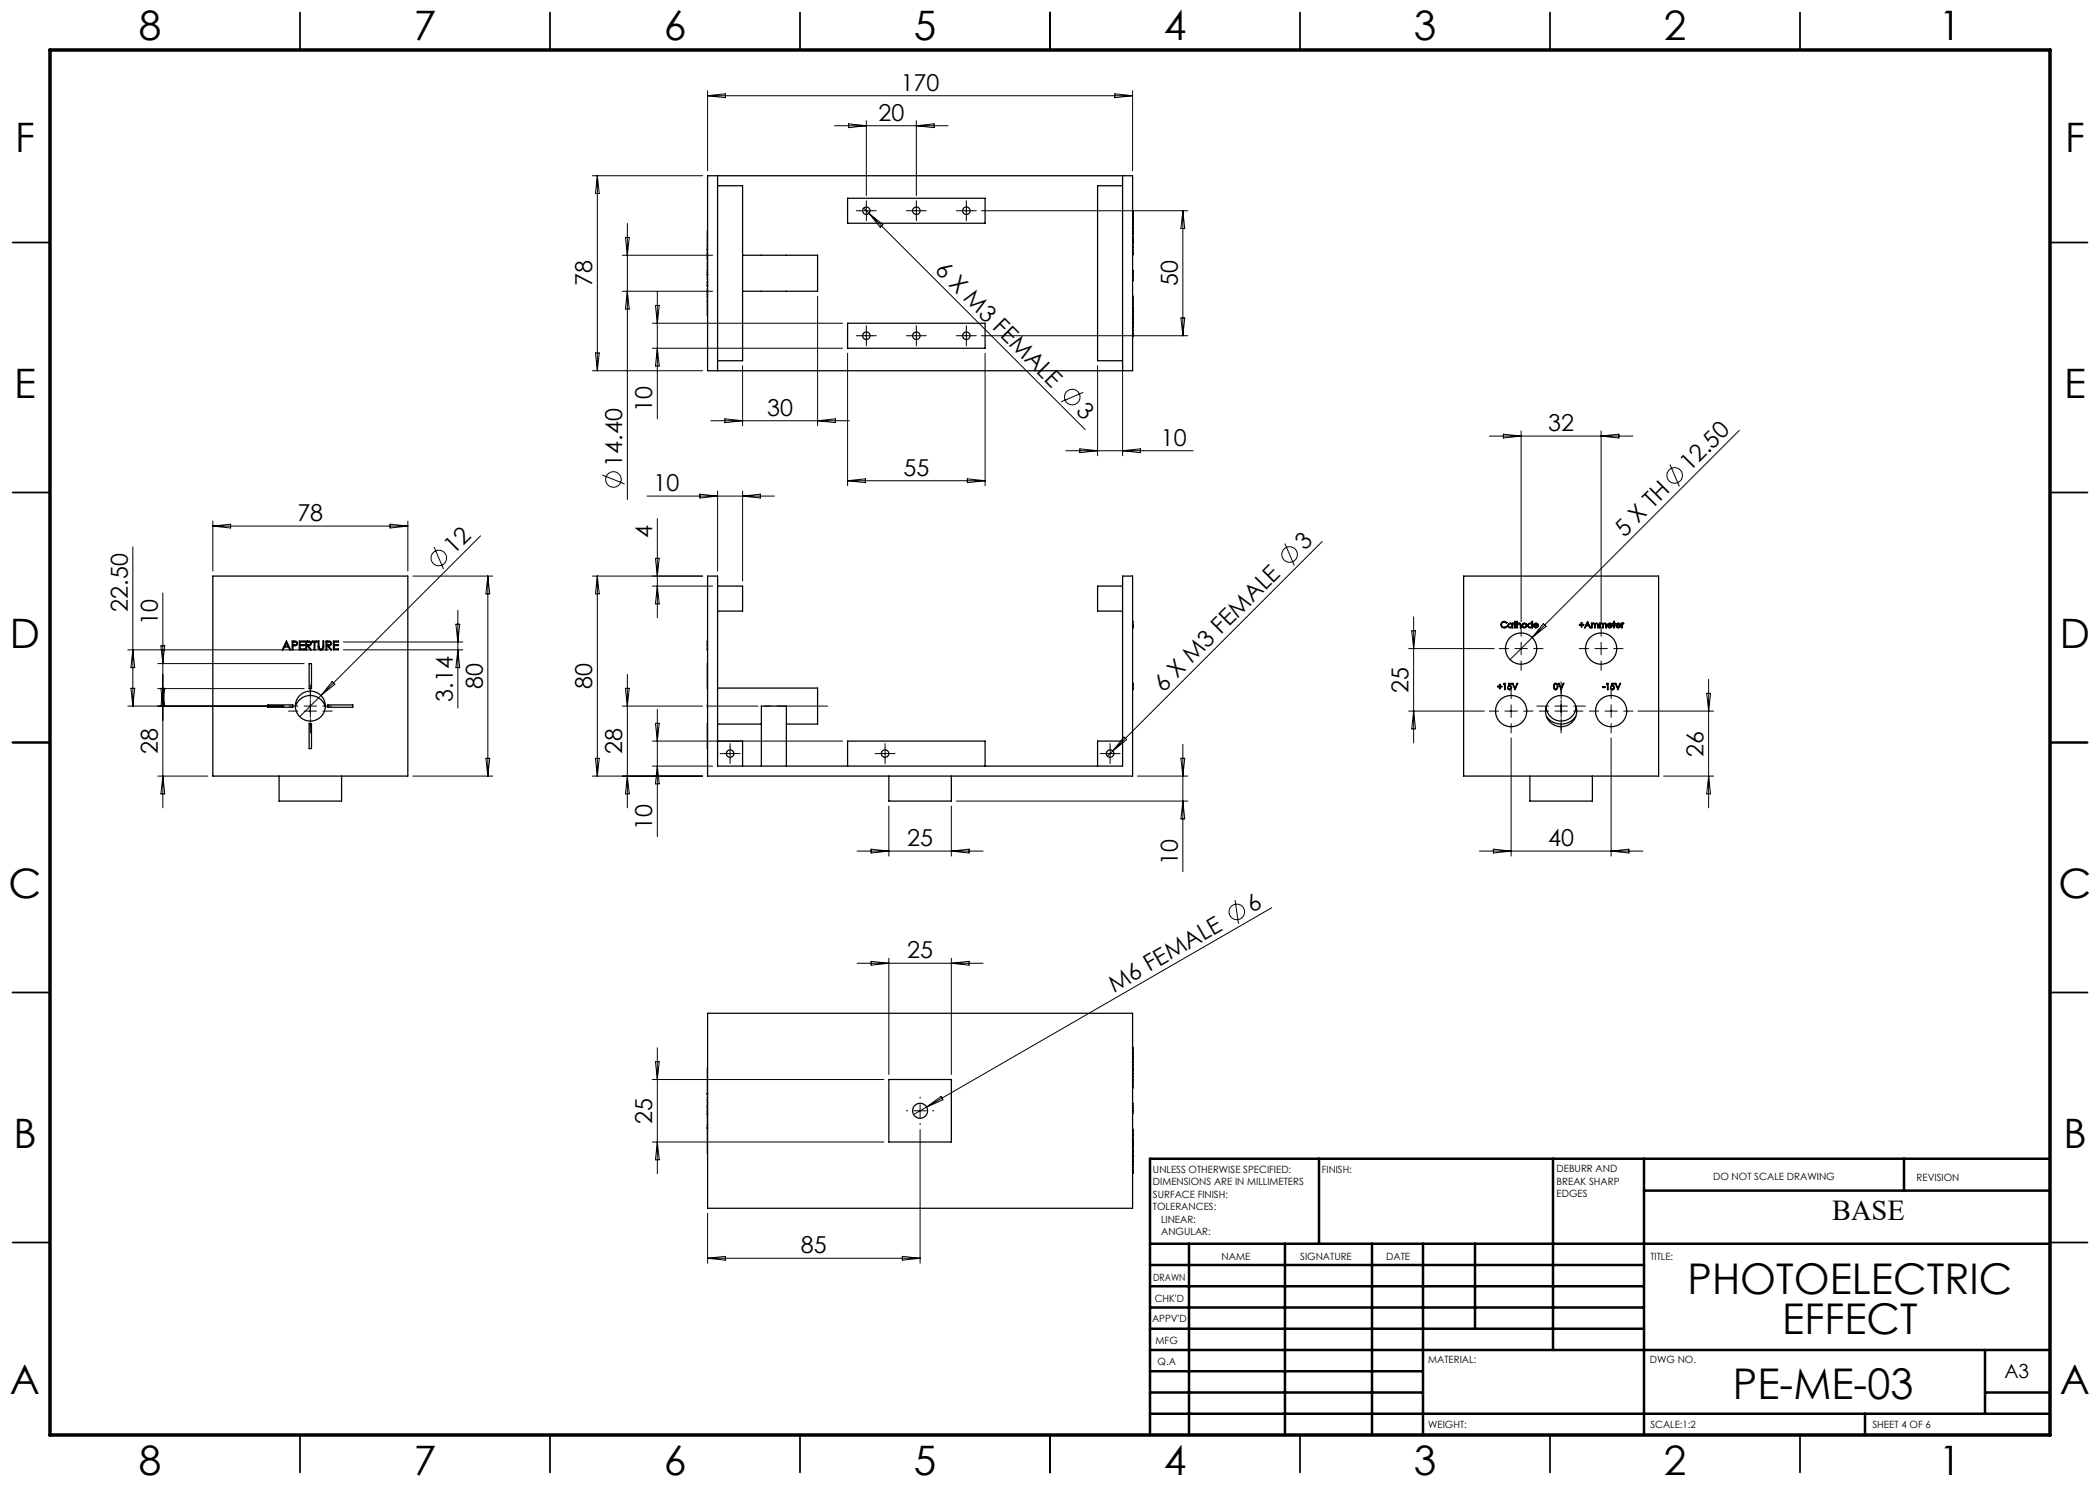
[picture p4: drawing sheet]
<svg xmlns="http://www.w3.org/2000/svg" width="420mm" height="297mm" viewBox="0 0 420 297" stroke-linecap="round" stroke-linejoin="round" font-family="sans-serif">
<g fill="none" stroke="#000" stroke-width=".2">
<path d="M141.5 18.1v16M141.5 19.1l3.6-.3v.7zM141.5 19.1h85M223 18.8l3.5 .3-3.5 .4zM226.5 18.1v16M118.5 35.1h22M119.5 35.1v39M119.5 35.1l.3 3.6h-.7zM166.9 25.1h22.7M169.7 24.8l3.6 .3-3.6 .4zM173.3 24.1v15M183.3 24.1v15"/>
<path d="M183.3 25.1l3.5-.3v.7zM124.5 51h18M124.5 58.2h18M125.1 47.5h.7l-.3 3.5zM125.5 58.2l.3 3.6h-.7zM125.5 44.7v55.2M131.5 58.3v25.5M163.5 59.2v25.9M172 42.1h2.5M172.7 41.6l1.1 1.1M173.3 40.9v2.5M173.8 42.7l43.3 43.2"/>
<path d="M173.8 42.7l2.8 2.2-.6 .6zM182 42.1h2.5M183.3 40.9v2.5M192 42.1h2.5M193.3 40.9v2.5M196.3 42.1h41.3M236.6 42.1v25M236.6 42.1l.3 3.6h-.7zM118.5 74.1h22M119.1 70.6h.7l-.3 3.5zM130.5 64.6h38M130.5 69.6h38"/>
<path d="M131.1 61.1h.7l-.3 3.5zM131.5 69.6l.3 3.6h-.7zM148.5 73.1v12M169.5 70.6v26.5M172 67.1h2.5M173.3 65.9v2.5M182 67.1h2.5M183.3 65.9v2.5M192 67.1h2.5M193.3 65.9v2.5M196.3 67.1h41.3M197 70.6v26.5"/>
<path d="M216.7 78.5l-4.4 1.9M219.5 73.1v18M224.5 73.1v18M236.2 63.6h.7l-.3 3.5zM120.5 95l4.4 1.8M129.4 99.2h25.5M140 98.8l3.5 .4-3.5 .4zM142.2 84.1h27.7M143.5 98.2v16M145 83.8l3.5 .3-3.5 .4zM148.5 98.2v18M148.5 99.2l3.6-.4v.8z"/>
<path d="M163.5 84.1l3.6-.3v.7zM169.5 96.1h27.5M169.5 96.1l3.6-.3v.7zM193.5 95.8l3.5 .3-3.5 .4zM213.2 90.1h25.4M216 89.8l3.5 .3-3.5 .4zM224.5 90.1l3.6-.3v.7zM297.9 87.2h28.7M300.7 86.8l3.5 .4-3.5 .4zM304.2 86.2v38.1M320.2 86.2v38.1M320.2 87.2l3.6-.4v.8z"/>
<path d="M334 92.9l1.9 4.4M347.9 86.1l-41.5 41.4M26.6 109.4v31.8M32.6 118.6v43M42.6 104.2v10M42.6 105.2h39M42.6 105.2l3.5-.4v.8zM78 104.8l3.6 .4-3.6 .4zM81.6 104.2v10M82.6 115.2h16M86.8 109.4l1.9 4.4M96.1 107.2l-36.2 36.1"/>
<path d="M97.6 115.2l.3 3.6h-.7zM97.6 115.2v40M118.5 115.2h22M119.5 115.2v40M119.5 115.2l.3 3.6h-.7zM130.5 117.2h12M131.1 111.7h.7l-.3 3.5zM131.5 103.7v19.9M131.5 117.2l.3 3.6h-.7zM257 108.7l1.9 4.4M264.4 108.3l-42.9 42.9M25.6 130h40.1"/>
<path d="M26.2 137.7h.7l-.3 3.5zM26.6 130l.3 3.5h-.7zM31.6 132.7h29.2M31.6 137.7h29.2M32.2 137.7h.7l-.3 3.5zM32.2 129.2h.7l-.3 3.5zM32.6 137.7l.3 3.6h-.7zM62.1 140v3.5M66.4 136.3l.6 .6-2.8 2.2zM68.7 128.4h23.9M68.7 130h23.9M91.2 124.8h.7l-.3 3.6z"/>
<path d="M91.6 122v19.6M91.6 130l.3 3.5h-.7zM125.1 137.7h.7l-.3 3.5zM125.5 134.9v26.7M281.7 129.7h17.2M282.3 126.2h.8l-.4 3.5zM282.7 123.4v25.2M303 129.7h2.5M304.2 128.5v2.5M306.4 127.5l-4.4 4.4M308.7 124.7l.5 .6-2.8 2.2zM312.2 140v3.5"/>
<path d="M319 129.7h2.5M320.2 128.5v2.5M341.3 138.7h.8l-.4 3.5zM341.7 135.9v25.7M25.6 141.2h31.2M31.6 155.2h10M32.6 155.2l.3 3.6h-.7zM60.8 141.2h2.5M60.8 142.2h2.5M82.6 155.2h16M97.2 151.7h.7l-.3 3.5zM118.5 155.2h22"/>
<path d="M119.1 151.7h.7l-.3 3.5zM124.5 141.2h16M125.5 155.2l.3 3.6h-.7zM130.5 148.2h38M130.5 153.2h12M131.1 144.7h.7l-.3 3.5zM131.5 141.9v25.4M131.5 153.2l.3 3.6h-.7zM144.8 150.7h2.5M146 149.5v2.5M175.8 150.7h2.5M177 149.5v2.5"/>
<path d="M220.8 150.7h2.5M222 149.5v2.5M224.8 147.4l.5 .5-2.8 2.3zM227.5 155.2h10.1M236.2 151.7h.7l-.3 3.5zM236.6 148.9v25.4M281.7 142.2h15.1M282.7 142.2l.4 3.6h-.8zM301 142.2h2.5M302.2 141v2.5M302.2 147.6v23.6M311 141.2h2.5"/>
<path d="M311 142.2h2.5M321 142.2h2.5M322.2 141v2.5M322.2 147.6v23.6M327.6 142.2h15.1M332.7 155.2h10M341.7 155.2l.4 3.6h-.8zM171.4 170.2h25.2M174.2 169.8l3.6 .4-3.6 .4zM177.8 161.2v10M190.3 161.2v10M190.3 170.2l3.5-.4v.8z"/>
<path d="M191.3 160.2h46.3M236.6 160.2l.3 3.6h-.7zM295.9 170.2h32.7M298.7 169.8l3.5 .4-3.5 .4zM322.2 170.2l3.6-.4v.8zM171.4 192.7h25.2M174.2 192.3l3.6 .4-3.6 .3zM177.8 191.7v23.2M190.3 191.7v23.2M190.3 192.7l3.5-.4v.7zM247 180l.7 4.7M254.3 181.6l-69 39.8"/>
<path d="M130.5 215.9h46.3M131.1 212.3h.7l-.3 3.6zM131.5 209.6v25.2M130.5 228.4h46.3M131.5 228.4l.3 3.6h-.7zM182.8 222.2h2.5M184 220.9v2.5M184 225.9v26.8M185.3 221.4l-2.6 1.5M185.3 221.4l2.9-2.1 .4 .7zM141.5 242.7v10M141.5 251.7h42.5"/>
<path d="M141.5 251.7l3.6-.4v.7zM180.5 251.3l3.5 .4-3.5 .3z"/>
<circle cx="214.5" cy="79.4" r="1.56"/>
<circle cx="122.7" cy="95.9" r="1.56"/>
<circle cx="334.9" cy="95.1" r="1.56"/>
<circle cx="87.8" cy="111.6" r="1.56"/>
<circle cx="257.9" cy="110.9" r="1.56"/>
<circle cx="247.4" cy="182.4" r="1.56"/>
</g>
<g fill="none" stroke="#000" stroke-width=".2" stroke-dasharray="15.2 1.3 1.3 1.3">
<path d="M172 42.1h-.7M173.3 40.9v-.8M173.3 43.4v.7M174.5 42.1h.8M182 42.1h-.7M183.3 40.9v-.8M183.3 43.4v.7M184.5 42.1h.8M192 42.1h-.7M193.3 40.9v-.8M193.3 43.4v.7M194.5 42.1h.8"/>
<path d="M172 67.1h-.7M173.3 65.9v-.8M173.3 68.4v.7M174.5 67.1h.8M182 67.1h-.7M183.3 65.9v-.8M183.3 68.4v.7M184.5 67.1h.8M192 67.1h-.7M193.3 65.9v-.8M193.3 68.4v.7M194.5 67.1h.8"/>
<path d="M62.1 138.7v-1.7M62.1 139.7v-1.9M301.7 129.7h-1.9M302.2 139.7v-1.9M304.2 127.2v-1.9M304.2 132.2v1.9M306.7 129.7h1.9M312.2 138.7v-2.3M312.2 139.7v-1.9M317.7 129.7h-1.9M320.2 127.2v-1.9M320.2 132.2v1.9"/>
<path d="M322.2 139.7v-1.9M322.7 129.7h1.9M59.6 141.2h-1.8M59.6 142.2h-1.9M62.1 143.7v1.8M62.1 144.7v1.9M64.6 141.2h1.7M64.6 142.2h1.8M144.8 150.7h-.8M146 149.5v-.8M146 152v.7M147.3 150.7h.7"/>
<path d="M175.8 150.7h-.8M177 149.5v-.8M177 152v.7M178.3 150.7h.7M220.8 150.7h-.8M222 149.5v-.8M222 152v.7M223.3 150.7h.7M299.7 142.2h-1.9M302.2 144.7v1.9M304.7 142.2h1.9M309.7 141.2h-2.3"/>
<path d="M309.7 142.2h-1.8M312.2 143.7v2.4M312.2 144.7v1.9M314.7 141.2h2.4M314.7 142.2h1.9M319.7 142.2h-1.8M322.2 144.7v1.9M324.7 142.2h1.9M184 219.7v-.3M181.5 222.2h-.2M184 224.7v.2M186.5 222.2h.3"/>
</g>
<path d="M165.5 141.2h-24" fill="none" stroke="#000" stroke-width=".2" stroke-dasharray="15.2 1.3 1.3 1.3" stroke-dashoffset="5.1"/>
<g fill="none" stroke="#000" stroke-width=".35">
<path d="M60 2.5v7.5M110 2.5v7.5M160 2.5v7.5M210 2.5v7.5M260 2.5v7.5M310 2.5v7.5M360 2.5v7.5M2.5 48.5h7.5M410 48.5h7.5M2.5 98.5h7.5M410 98.5h7.5M2.5 148.5h7.5"/>
<path d="M410 148.5h7.5M2.5 198.5h7.5M410 198.5h7.5M2.5 248.5h7.5M410 248.5h7.5M60 287v7.5M110 287v7.5M160 287v7.5M210 287v7.5M260 287v7.5M310 287v7.5M360 287v7.5"/>
</g>
<g fill="none" stroke="#000" stroke-width=".5">
<path d="M263.8 231.8v17M310.6 231.8v38.2M328.8 231.8v55.2M328.8 238.1h81.2M380.8 231.8v6.3M410 231.8h-180v55.2M230 248.8h180M230 257.3h98.8M230 253h98.8M237.8 248.8v38.2M257 248.8v38.2M274.4 248.8v38.2"/>
<path d="M284.6 248.8v38.2M295 248.8v17M230 265.8h98.8M230 261.5h98.8M230 278.5h54.6M230 274.3h54.6M230 270h180M397 278.5h13M397 270v12.8M230 282.8h180M373 282.8v4.2"/>
</g>
<path d="M10 10h400v277h-400z" fill="none" stroke="#000" stroke-width=".7"/>
<g fill="none" stroke="#000" stroke-width=".25">
<path d="M141.5 35.1h85v39h-85zM143.5 35.1v39M143.5 37.1h5v35h-5M169.5 39.6h27.5v5h-27.5zM224.5 35.1v39M224.5 37.1h-5v35h5M141.5 51.4v.4M141.5 54.1v.4M141.5 58.1v.4M141.5 54.5v.3M141.5 58.5v.4M141.5 51.8v.3"/>
<path d="M141.5 56.8v.3M141.5 54.9h.1M141.5 57.2v.1M141.5 58.9v4.2M141.5 51h.1M141.5 49.9h.1M141.5 49h.1M141.5 50.7h.1M141.5 51.4h.1M141.5 51.8h.1M141.5 54.5h.1M141.5 54.1h.1"/>
<path d="M141.5 58.5h.1M141.5 58.1h.1M141.5 57.2h.1M141.5 59.3h.1M141.5 58.9h.1M141.5 56.8h.1M141.5 56.4v.4M141.5 46.1v5.3M141.5 52.4v1M141.5 53.7v.4M141.5 55v.9M141.5 56.2v.2"/>
<path d="M141.5 57.8v.3M148.5 51h15v7.2h-15M226.5 42.1l.1 .1M226.5 45.6l.1 .3M226.5 47.2l.1 .3M226.5 42.8l.1 .1M226.5 44.4l.1 .1M226.5 59.2l.1 .1M226.5 55.3l.1 .4M226.5 48.8v1.2M226.5 50.1v.9M226.5 54.1v1.1"/>
<path d="M226.5 44h.1M226.5 44.1h.1M226.5 49.4h.1M226.5 50.5h.1M226.5 50.6h.1M226.5 42.2h.1M226.5 43.2h.1M226.5 43.6h.1M226.5 42.9h.1M226.5 44.5h.1M226.5 44.9h.1M226.5 45.3h.1"/>
<path d="M226.5 45.9h.1M226.5 46.2h.1M226.5 46.5h.1M226.5 46.7h.1M226.5 48.2h.1M226.5 48.3h.1M226.5 47.9h.1M226.5 47.5h.1M226.5 59.3h.1M226.5 59.7h.1M226.5 42.4h.1M226.5 43.8h.1"/>
<path d="M226.5 44.3h.1M226.5 46.9h.1M226.5 48.5h.1M226.5 43.7h.1M226.5 45.4h.1M226.5 55.7h.1M226.5 45.5h.1M226.5 54.2h.1M226.5 55.1h.1M226.5 54.6h.1M226.6 42.2v.2M226.6 43.2v.4"/>
<path d="M226.6 42.9v.3M226.6 44.5v.4M226.6 44.9v.4M226.6 45.9v.3M226.6 46.5v.2M226.6 46.2v.3M226.6 48.2v.1M226.6 47.9v.3M226.6 47.5v.4M226.6 59.3v.4M226.6 59.7v.3M226.6 46.7v.2"/>
<path d="M226.6 48.3v.2M226.6 43.6v.1M226.6 45.3v.1M226.6 55.7l-.1 .5M226.6 42.4l-.1 .2M226.6 43.7v.7M226.6 45.4l-.1 .2M226.6 45.9h.1M226.6 46.3h.1M226.6 46.9l-.1 .1M226.6 48.5l-.1 .1M141.5 60.3h.1"/>
<path d="M169.5 64.6h27.5v5h-27.5zM226.5 65.5l.1 .5M226.5 62.7l.1 .3M226.5 61.5l.1 .1M226.5 60.4l.1 .1M226.5 60.5h.1M226.5 63.8h.1M226.5 64h.1M226.5 63.5h.1M226.5 66h.1M226.5 60h.1M226.5 60.8h.1"/>
<path d="M226.5 61.6h.1M226.5 62h.1M226.5 62.3h.1M226.5 63h.1M226.5 64.8h.1M226.5 64.1h.1M226.5 63.7h.1M226.5 64.4h.1M226.5 64.3h.1M226.5 66.9h.1M226.5 67h.1M226.6 66l-.1 .7"/>
<path d="M226.6 60.5v.3M226.6 60.8l-.1 .5M226.6 61.6v.4M226.6 62v.3M226.6 63l-.1 .4M226.6 64.8l-.1 .5M226.6 64.4v.4M226.6 62.3l-.1 .2M226.6 60l-.1 .1M226.6 63.3v1.1M226.6 64.5v.1M226.6 65.3l-.1 .1"/>
<path d="M226.6 66.1h.1M226.6 66.7l-.1 .7M42.6 115.2h39v40h-39zM141.5 115.2h2v38h81v-38h2v40h-85zM143.5 117.2h5v5h-5M224.5 117.2h-5v5h5M292.7 115.2h39v40h-39zM57.3 128.2l.8 1.8h-.2l-.2-.6h-.8l-.3 .6h-.1zM57.3 128.2h.1M57.3 128.6l.3 .6h-.6zM58.4 128.2h.4a.53 .53 0 0 1 .7 .5 .53 .53 0 0 1-.8 .5h-.1v.8h-.2zM58.6 128.4h.3a.32 .32 0 0 1 .4 .3 .32 .32 0 0 1-.4 .3h-.3z"/>
<path d="M59.9 128.2h.9v.2h-.8v.5h.8v.2h-.8v.7h.8v.2h-.9zM61.2 128.2h.3a.51 .51 0 0 1 .8 .4 .51 .51 0 0 1-.7 .6l.7 .8h-.2l-.7-.8h-.1v.8h-.1zM61.3 128.4h.3a.32 .32 0 0 1 .5 .3 .32 .32 0 0 1-.5 .3h-.3zM61.8 132.7h.5v5h-.5zM62.4 128.2h1v.2h-.4v1.6h-.2v-1.6h-.4zM63.6 128.2h.2v1.5a.43 .43 0 0 0 .6 .1 .43 .43 0 0 0 .2-.5v-1.1h.2v1.1a.58 .58 0 0 1-.6 .7 .58 .58 0 0 1-.6-.7zM65.2 128.2h.4a.51 .51 0 0 1 .7 .4 .51 .51 0 0 1-.6 .6l.6 .8h-.2l-.6-.8h-.1v.8h-.2zM65.4 128.4h.3a.32 .32 0 0 1 .4 .3 .32 .32 0 0 1-.4 .3h-.3zM66.7 128.2h1v.2h-.9v.5h.9v.2h-.9v.7h.9v.2h-1zM141.5 130h.1M141.5 129.8h.1M141.5 128.4h.1"/>
<path d="M141.5 128.9h.1M141.5 129.1h.1M141.5 128.2v1.8M141.5 132.7v5M143.5 137.6h20v7.2h-6.2M226.5 124.3l.1 .6M226.5 137.4h.1M226.5 136.7v1.2M226.5 137.3h.1M226.5 137.7h.1M226.5 136.9h.1M226.5 124.9h.1"/>
<path d="M226.5 125.4h.1M226.5 136.8h.1M226.5 136.6h.1M226.6 124.9v.5M226.6 125.4l-.1 .2M226.6 125v.2M299.9 136.9h.1v.4h.4v.1h-.4v.3h-.1v-.3h-.4v-.1h.4zM300.4 124.4a.71 .71 0 0 1 1 .1l-.1 .1a.55 .55 0 0 0-.8-.1 .55 .55 0 0 0 0 .8 .55 .55 0 0 0 .8 0h.1a.67 .67 0 0 1-1 .1 .67 .67 0 0 1 0-1zM300.8 136.7h.2v1.2h-.1v-1.1h-.2zM301.8 136.7h.5v.1h-.4l-.1 .3a.41 .41 0 0 1 .5 .3 .41 .41 0 0 1-.3 .5 .41 .41 0 0 1-.5-.3 .37 .37 0 0 0 .4 .2 .37 .37 0 0 0 .3-.3l-.2-.3-.4 .1zM301.8 124.7l.3-.1 .3 .2 .1-.2v1l-.1-.2a.48 .48 0 0 1-.7 0 .48 .48 0 0 1 .1-.7zM302.5 136.7h.1l.4 1 .4-1h.1l-.5 1.2z"/>
<path d="M302.9 124.3h.1v.3h.2l-.2 .2v.8h-.1v-.8h-.1l.1-.2zM303 137.9h.1M303.4 124.3h.1v.5l.3-.2 .3 .2 .1 .8h-.1v-.5a.32 .32 0 0 0-.4-.4 .32 .32 0 0 0-.2 .5v.4h-.1zM305.7 124.7l.3-.1 .4 .2v-.5h.1v1.3l-.1-.2a.48 .48 0 0 1-.7 0 .48 .48 0 0 1 0-.7zM306.8 124.8a.46 .46 0 0 1 .6-.1 .46 .46 0 0 1 .3 .4h-.9l.3 .3 .5-.1a.47 .47 0 0 1-.7 .2 .47 .47 0 0 1-.1-.7zM307 124.8h.3l.2 .2h-.6zM310.9 136.8a.45 .45 0 0 1 .5-.1 .45 .45 0 0 1 .2 .6 .47 .47 0 0 1-.5 .7 .47 .47 0 0 1-.4-.7zM311 136.8h.1a.6 .6 0 0 1 0 1 .64 .64 0 0 1-.1-1zM311.7 136.7h.1l.4 1 .5-1h.1l-.6 1.2zM312.2 137.9h.1M315.9 124.9h.4v-.4h.1v.4h.3v.1h-.3v.4h-.1v-.4h-.4zM317.5 124.3l.6 1.3-.3-.4h-.6l-.3 .4z"/>
<path d="M317.5 124.3h.1M317.5 124.5l.2 .5h-.4zM318.3 124.6l.1 .2 .4-.2 .2 .2 .3-.2 .2 .1 .2 .9h-.2v-.5a.25 .25 0 0 0-.1-.4 .25 .25 0 0 0-.3 .2l-.1 .7h-.1v-.5a.25 .25 0 0 0-.1-.4 .25 .25 0 0 0-.4 .2v.7h-.1zM319.9 124.6l.1 .2 .4-.2 .2 .2 .4-.2 .2 .1 .1 .9h-.1v-.5a.25 .25 0 0 0-.2-.4 .25 .25 0 0 0-.3 .2l-.1 .7h-.1v-.5a.25 .25 0 0 0-.1-.4 .25 .25 0 0 0-.3 .2l-.1 .7h-.1zM320.5 137.4h.5v.1h-.5zM321.4 136.7h.2v1.2h-.1v-1.1h-.2zM321.6 124.8a.46 .46 0 0 1 .5-.1 .46 .46 0 0 1 .3 .4h-.8l.2 .3 .6-.1a.47 .47 0 0 1-.7 .2 .47 .47 0 0 1-.1-.7zM321.7 124.8h.4l.2 .2h-.7zM322.3 136.7h.6v.1h-.5v.3a.41 .41 0 0 1 .5 .3 .41 .41 0 0 1-.3 .5 .41 .41 0 0 1-.5-.3 .37 .37 0 0 0 .4 .2 .37 .37 0 0 0 .3-.3l-.2-.3-.4 .1zM322.8 124.3h.1v.3h.1l-.1 .2v.8h-.1v-.8h-.2l.2-.2zM323 136.7h.2l.4 1 .4-1h.1l-.5 1.2zM323.3 124.8a.46 .46 0 0 1 .5-.1 .46 .46 0 0 1 .3 .4h-.8l.2 .3 .6-.1a.47 .47 0 0 1-.7 .2 .47 .47 0 0 1-.1-.7z"/>
<path d="M323.4 124.8h.4l.2 .2h-.7zM323.6 137.9h.1M324.3 124.6l.1 .2 .3-.1-.3 .2v.7h-.1zM53.6 141h5v.5h-5zM55.8 155.2v5h12.5v-5M59.1 141.3a3.1 3.1 0 0 1 3-2.2 3.1 3.1 0 0 1 3 2.2M61.8 144.7h.5v5h-.5zM65.6 141h5v.5h-5zM141.5 141v.5M141.5 144.7v5M143.5 144.8h8.8M143.5 148.2h5v5"/>
<path d="M152.3 153.2v-12h5v12M169.5 153.2v-5h27.5v5M177.8 155.2v5h12.5v-5M224.5 148.2h-5v5M306 155.2v5h12.5v-5M309.2 141.3a3 3 0 0 0 3 2.9 3 3 0 0 0 3-2.9M309.3 143.3a3.6 3.6 0 0 0 5.9 0M141.5 218.7h.1M141.5 218.9h.1M141.5 219.5v.5M141.5 202.7h85v39h-85zM141.5 213.7v5.3"/>
<path d="M177.8 215.9h12.5v12.5h-12.5zM226.5 211.4l.1 .4M226.5 216.7l.1 .4M226.5 215.5l.1 .4M226.5 214.3l.1 .5M226.5 209.4v.9M226.5 211.8h.1M226.5 212.3h.1M226.5 212.9h.1M226.5 212.4h.1M226.5 210.8h.1M226.5 209.8h.1"/>
<path d="M226.5 209.9h.1M226.5 210.6h.1M226.5 217.1h.1M226.5 215.9h.1M226.5 214.8h.1M226.5 216.3h.1M226.5 214h.1M226.5 217.6h.1M226.5 213.8h.1M226.6 211.8v.5M226.6 211l-.1 .3M226.6 210.3v.3"/>
<path d="M226.6 217.1l-.1 .4M226.6 215.9v.4M226.6 214.8l-.1 .5M226.6 214h.1M226.6 213.5v.3M226.6 213.8v.1M226.6 210.6l-.1 .4M226.6 212.2l-.1 1.3M226.6 214l-.1 .1M226.6 216.3l-.1 .1M226.6 217.6h.1M141.5 220v.6"/>
<path d="M141.5 225.1v.4M141.5 225.5v5.2M141.5 222.4h.1M141.5 225.6h.1M141.5 220h.1M141.5 222.8h.1M141.5 222.9h.1M141.5 221.4h.1M141.5 221.2h.1M141.5 220.6h.1M141.5 225.5h.1M141.5 225.1h.1"/>
<path d="M141.5 224.7v.4M141.5 220.9v.9M141.5 221.9v1.2M141.5 223.4v1M226.5 232l.1 .4M226.5 220.6l.1 .5M226.5 221.6v1.1M226.5 225.8v.9M226.5 226.8v1.2M226.5 228.2l.1 .1M226.5 229.8l.1 .1M226.5 234.2l.1 .2"/>
<path d="M226.5 232.4h.1M226.5 221.1h.1M226.5 233.5h.1M226.5 233h.1M226.5 231.4h.1M226.5 231.5h.1M226.5 222.2h.1M226.5 230.5h.1M226.5 230.9h.1M226.5 231.2h.1M226.5 231.9h.1M226.5 234.4h.1"/>
<path d="M226.5 231.1h.1M226.5 229.9h.1M226.5 229.5h.1M226.5 228.8h.1M226.5 229h.1M226.5 227.9h.1M226.5 228.3h.1M226.5 227.7h.1M226.5 227h.1M226.5 227.2h.1M226.5 226.2h.1M226.5 226.3h.1"/>
<path d="M226.5 229.3h.1M226.5 230.2h.1M226.5 228.6h.1M226.5 234.6h.1M226.6 232.4l-.1 .4M226.6 221.1l-.1 .4M226.6 231.6v.3M226.6 234.4h-.1M226.6 229v.3M226.6 229.9v.3M226.6 228.3v.3M226.6 230.2v.3"/>
<path d="M226.6 228.6v.2M226.6 230.9v.2M226.6 229.3v.2M226.6 234.4v.2M226.6 234.6h.1M226.6 228.8v.2M226.6 229.5l-.1 .1M226.6 230.5v.4M226.6 231.1v.4M226.6 231.9h.1M226.6 232.8l-.1 1.2M226.6 234.6l-.1 .1"/>
<circle cx="173.3" cy="42.1" r=".75"/>
<circle cx="183.3" cy="42.1" r=".75"/>
<circle cx="193.3" cy="42.1" r=".75"/>
<circle cx="173.3" cy="67.1" r=".75"/>
<circle cx="183.3" cy="67.1" r=".75"/>
<circle cx="193.3" cy="67.1" r=".75"/>
<circle cx="302.1" cy="125.1" r=".37"/>
<circle cx="304.2" cy="129.7" r="3.1"/>
<circle cx="304.9" cy="125.1" r=".47"/>
<circle cx="304.9" cy="125.1" r=".36"/>
<circle cx="306" cy="125.1" r=".37"/>
<circle cx="320.2" cy="129.7" r="3.1"/>
<circle cx="62.1" cy="141.2" r="3"/>
<circle cx="146" cy="150.7" r=".75"/>
<circle cx="177" cy="150.7" r=".75"/>
<circle cx="222" cy="150.7" r=".75"/>
<circle cx="302.2" cy="142.2" r="3.1"/>
<circle cx="312.2" cy="142.2" r="3.1"/>
<circle cx="322.2" cy="142.2" r="3.1"/>
<circle cx="184" cy="222.2" r="1.5"/>
</g>
<g font-size="8.5">
<text x="337.5" y="258.8">PHOTOELECTRIC</text>
<text x="356.4" y="266.9">EFFECT</text>
<text x="346.6" y="279.7">PE-ME-03</text>
</g>
<g font-size="8.1">
<text x="27.8" y="8">8</text>
<text x="82.8" y="8">7</text>
<text x="132.8" y="8">6</text>
<text x="182.8" y="8">5</text>
<text x="232.8" y="8">4</text>
<text x="282.8" y="8">3</text>
<text x="332.8" y="8">2</text>
<text x="387.8" y="8">1</text>
<text x="3" y="30.4">F</text>
<text x="413" y="30.4">F</text>
<text x="2.8" y="79.6">E</text>
<text x="412.8" y="79.6">E</text>
<text x="2" y="129.6">D</text>
<text x="412" y="129.6">D</text>
<text x="1.7" y="179.6">C</text>
<text x="411.7" y="179.6">C</text>
<text x="2.7" y="229.6">B</text>
<text x="412.7" y="229.6">B</text>
<text x="2" y="278.9">A</text>
<text x="412" y="278.9">A</text>
<text x="27.8" y="295">8</text>
<text x="82.8" y="295">7</text>
<text x="132.8" y="295">6</text>
<text x="182.8" y="295">5</text>
<text x="232.8" y="295">4</text>
<text x="282.8" y="295">3</text>
<text x="332.8" y="295">2</text>
<text x="387.8" y="295">1</text>
</g>
<text font-size="5.8" x="366.4" y="244.1">BASE</text>
<g font-size="4.7">
<text x="180.1" y="18.1">170</text>
<text x="175.7" y="24.1">20</text>
<text x="118.5" y="57.2" transform="rotate(-90 118.5 57.2)">78</text>
<text x="186.8" y="54.2" transform="rotate(45 186.8 54.2)">6 X M3 FEMALE</text>
<text x="235.6" y="57.2" transform="rotate(-90 235.6 57.2)">50</text>
<text x="130.5" y="82.5" transform="rotate(-90 130.5 82.5)">10</text>
<text x="153.4" y="83.1">30</text>
<text x="215.1" y="82.4" transform="rotate(45 215.1 82.4)">3</text>
<text x="232.2" y="89.1">10</text>
<text x="309.6" y="86.2">32</text>
<text x="124.4" y="93.3" transform="rotate(-90 124.4 93.3)">14.40</text>
<text x="180.7" y="95.1">55</text>
<text x="338" y="94.5" transform="rotate(-45 338 94.5)">12.50</text>
<text x="130.7" y="98.2">10</text>
<text x="59.5" y="104.2">78</text>
<text x="130.5" y="107.6" transform="rotate(-90 130.5 107.6)">4</text>
<text x="324.9" y="107.5" transform="rotate(-45 324.9 107.5)">5 X TH</text>
<text x="90.8" y="111" transform="rotate(-45 90.8 111)">12</text>
<text x="260.9" y="110.3" transform="rotate(-45 260.9 110.3)">3</text>
<text x="25.6" y="122.3" transform="rotate(-90 25.6 122.3)">22.50</text>
<text x="31.6" y="125.1" transform="rotate(-90 31.6 125.1)">10</text>
<text x="96.6" y="137.8" transform="rotate(-90 96.6 137.8)">80</text>
<text x="118.5" y="137.8" transform="rotate(-90 118.5 137.8)">80</text>
<text x="90.6" y="140.3" transform="rotate(-90 90.6 140.3)">3.14</text>
<text x="232.7" y="138.5" transform="rotate(-45 232.7 138.5)">6 X M3 FEMALE</text>
<text x="281.7" y="138.6" transform="rotate(-90 281.7 138.6)">25</text>
<text x="31.6" y="150.8" transform="rotate(-90 31.6 150.8)">28</text>
<text x="124.5" y="150.8" transform="rotate(-90 124.5 150.8)">28</text>
<text x="340.7" y="151.3" transform="rotate(-90 340.7 151.3)">26</text>
<text x="130.5" y="166" transform="rotate(-90 130.5 166)">10</text>
<text x="181.4" y="169.2">25</text>
<text x="235.6" y="173" transform="rotate(-90 235.6 173)">10</text>
<text x="309.6" y="169.2">40</text>
<text x="250.4" y="182.6" transform="rotate(-30 250.4 182.6)">6</text>
<text x="181.4" y="191.6">25</text>
<text x="222.8" y="198.5" transform="rotate(-30 222.8 198.5)">M6 FEMALE</text>
<text x="130.5" y="224.7" transform="rotate(-90 130.5 224.7)">25</text>
<text x="160.2" y="250.6">85</text>
</g>
<text font-size="3.9" x="400.9" y="275.5">A3</text>
<g font-size="2">
<text x="230.6" y="234.6">UNLESS OTHERWISE SPECIFIED:</text>
<text x="230.6" y="237.1">DIMENSIONS ARE IN MILLIMETERS</text>
<text x="230.6" y="239.6">SURFACE FINISH:</text>
<text x="264.4" y="234.6">FINISH:</text>
<text x="311.3" y="234.5">DEBURR AND</text>
<text x="311.3" y="237">BREAK SHARP</text>
<text x="311.3" y="239.5">EDGES</text>
<text x="342.6" y="236">DO NOT SCALE DRAWING</text>
<text x="383.3" y="236.2">REVISION</text>
<text x="230.6" y="242.1">TOLERANCES:</text>
<text x="232.2" y="244.6">LINEAR:</text>
<text x="232.2" y="247.1">ANGULAR:</text>
<text x="244.3" y="252">NAME</text>
<text x="260" y="251.9">SIGNATURE</text>
<text x="277.2" y="251.9">DATE</text>
<text x="330.1" y="251.9">TITLE:</text>
<text x="230.6" y="256.1">DRAWN</text>
<text x="230.9" y="260.3">CHK'D</text>
<text x="230.4" y="264.4">APPV'D</text>
<text x="231.1" y="268.8">MFG</text>
<text x="231.5" y="273">Q.A</text>
<text x="285.6" y="272.5">MATERIAL:</text>
<text x="330" y="272.5">DWG NO.</text>
<text x="285.6" y="285.5">WEIGHT:</text>
<text x="330.1" y="285.6">SCALE:1:2</text>
<text x="374.5" y="285.6">SHEET 4 OF 6</text>
</g>
</svg>
